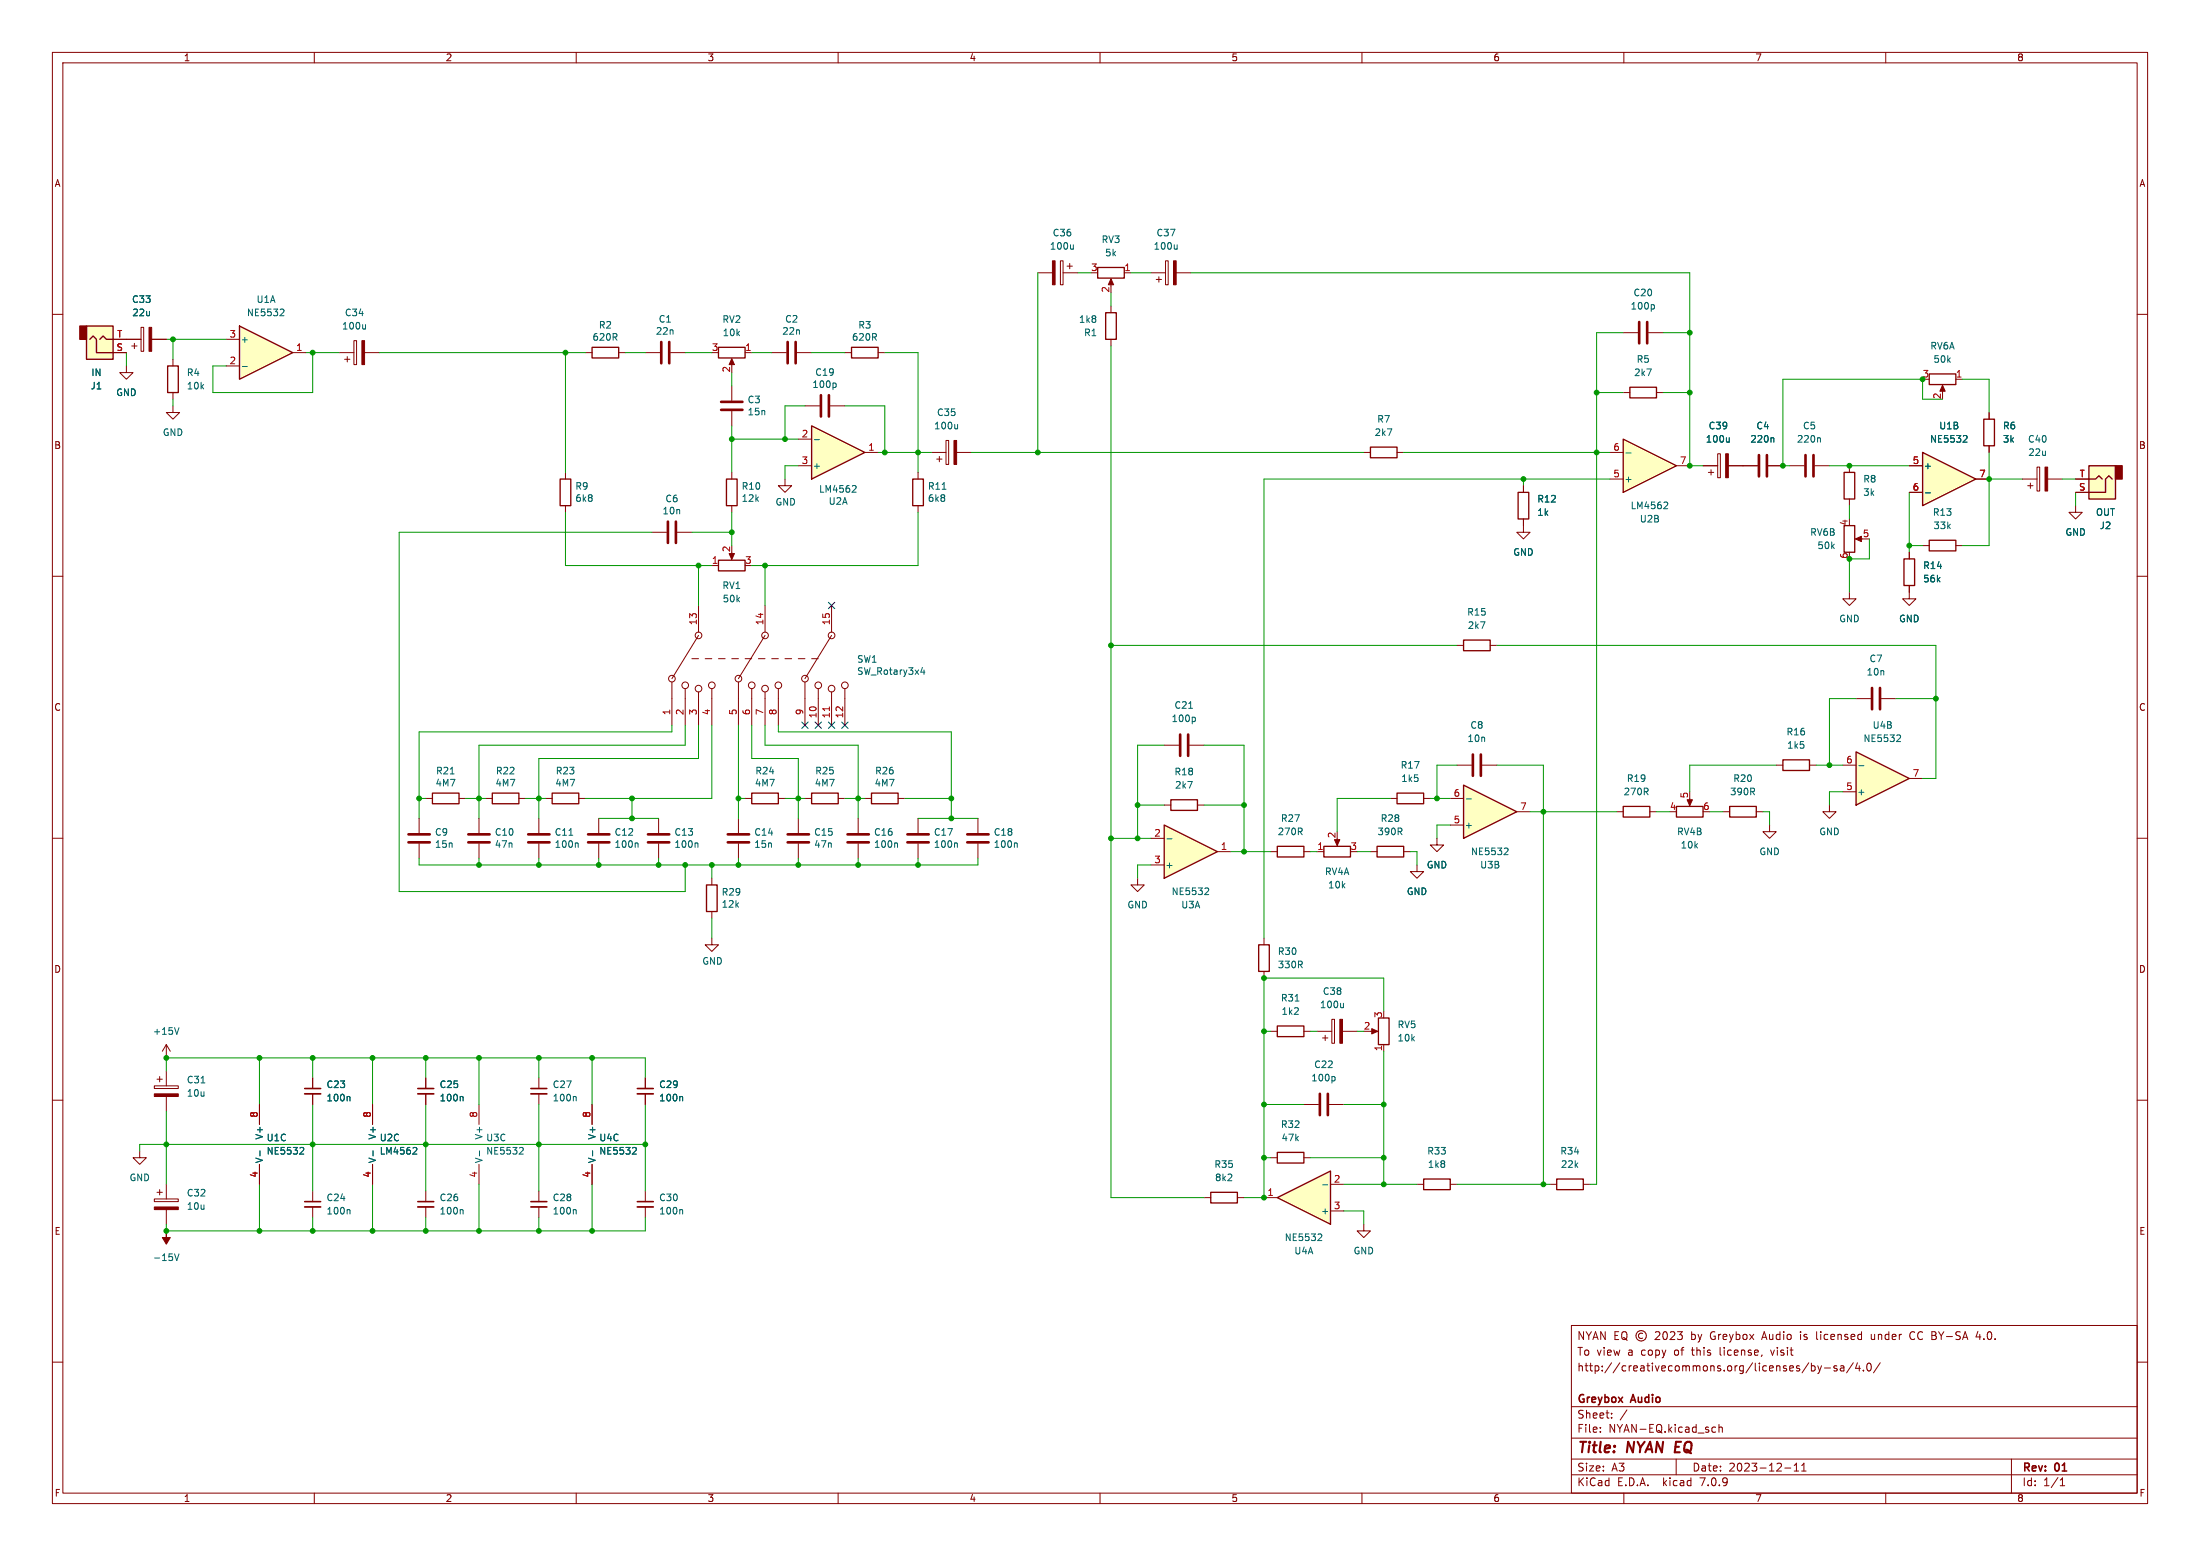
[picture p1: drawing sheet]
<svg xmlns="http://www.w3.org/2000/svg" width="420mm" height="297mm" viewBox="0 0 420 297" stroke-linecap="round" stroke-linejoin="round" font-family="sans-serif">
<g fill="none" stroke="#840000" stroke-width=".19">
<path d="M10 10h400v277h-400zM12 12h396v273h-396zM60 10v2M110 10v2M160 10v2M210 10v2M260 10v2M310 10v2M360 10v2M10 60h2M408 60h2M111.8 67.3h1.2"/>
<path d="M118.1 67.3h1.3M123.2 67.3h2.8M128 67.3h2.8M10 110h2M408 110h2M10 160h2M175.3 156.2v2.8M408 160h2M175.3 161v2.8M31.7 199.4l-.7 1.3M31.7 199.4v2.5M31.7 199.4l.8 1.3"/>
<path d="M10 210h2M29.5 207.3h4.5v.5h-4.5zM30 206h1M30.5 205.5v1M31.7 204.5v2.8M31.7 209.3v2.8M49.5 210.8v3.8M81.3 205.7v2.1M81.3 208.8v2M408 210h2M49.5 222.2v3.9M10 260h2"/>
<path d="M300 253h108v32h-108zM302.3 254.2v1.5l-.9-1.5v1.5M302.8 254.2l.5 .8M303.3 255v.7M303.8 254.2l-.5 .8M304.1 255.7l.5-1.5 .5 1.5M304.2 255.3h.7M306.4 254.2v1.5l-.8-1.5v1.5M308.3 254.9h.5M309 254.2h-.7v1.5h.7M309.8 254.3a.5 .5 0 0 1 .5-.1 .5 .5 0 0 1 .3 .5v.5a.5 .5 0 0 1-.5 .5 .5 .5 0 0 1-.5-.5v-.5zM309.9 255.3l.5 .3"/>
<path d="M310.4 255.6l.3 .2M313.6 254.5a.52 .52 0 0 0-.8 .5 .52 .52 0 0 0 .8 .4M316 254.3l.6-.1 .2 .1 .1 .3-1 1.1h1M317.7 254.3l.1-.1a.8 .8 0 0 1 .5 .7 .8 .8 0 0 1-.5 .8 1 1 0 0 1-.1-1.4zM318.9 254.3l.5-.1 .3 .1v.3l-.9 1.1h.9M320.2 254.2h1l-.5 .6 .4 .1v.6l-.2 .2-.7-.2M338 257.7l.4 1M343.7 254.2v.1M343.7 254.7v1M346.8 254.2v1.3l.2 .2M357.2 254.7v.8l.1 .1 .4 .1M365.2 254.2a.76 .76 0 0 0-.6 .7 .76 .76 0 0 0 .6 .8"/>
<path d="M377.6 254.1l-.4 1.1h1M377.9 254.7v1M408 260h2M300 278.5h108M300 274.5h108M300 268.5h108M305.5 273.2v.2M305.5 272.5v.1M307.7 270.5v.2M307.7 269.8v.1M310.6 269.1l-1.3 1.9M320 278.5v3"/>
<path d="M326.9 273.3h.6M326.9 272.5h.6M328.2 272.5l.2-.1 .3 .1 .1 .9M328.2 271.9v1.5M342.5 279.7l.4-.4v1.5M343.9 279.7l.5-.4v1.5M345.3 260.1l-1.3 1.9M345.8 260.2v1.5M345.8 260.8l.4-.1 .3 .3-.1 .6h-.6M347 260.7l.4 1M347.4 261.7l-.4 .5M347.7 260.7l-.3 1"/>
<path d="M348.3 261.1h1.1M350.7 260.8l-.4-.1-.2 .2 .1 .2 .5 .2v.3h-.6M351.4 260.8h.5l.1 .9M352 261l-.5 .1a.29 .29 0 0 0-.2 .3 .29 .29 0 0 0 .2 .3l.5-.1M353.8 260.1l-1.3 1.9M354.6 260.1l-.4 1.1h1M354.9 260.7v1M355.7 261.5v.2M356.6 260.3l.1-.1a.8 .8 0 0 1 .6 .7 .8 .8 0 0 1-.6 .8 1 1 0 0 1-.1-1.4zM358.9 260.1l-1.2 1.9M384 278.5v6.5M60 285v2"/>
<path d="M110 285v2M160 285v2M210 285v2M260 285v2M300 281.5h108M310 285v2M340.7 280.2h1.2M342.5 280.8h.9M343.9 280.8h.9M360 285v2M393.3 283.6h.9M393.3 282.5l.4-.4v1.5"/>
<circle cx="313.3" cy="255" r="1"/>
</g>
<path d="M113 66.3h5.1v2h-5.1z" fill="none" stroke="#840000" stroke-width=".25"/>
<path d="M182.6 160.9l.2 .2v.6M34.2 196.2l-.5 1.2M38.4 206.7h.7M49.6 219.7v.9M57.4 219l.5 .1 .1 .3-.8 .9h.8M88.2 209.3l.2 .2v.6" fill="none" stroke="#006464" stroke-width=".19"/>
<path d="M29.5 208.8h4.5v.5h-4.5z" fill="#840000" stroke="#840000" stroke-width=".19"/>
<path d="M126.2 65.3v4M127.8 65.3v4M173.2 159.3h4.1M173.2 160.8h4.1" fill="none" stroke="#840000" stroke-width=".51"/>
<path d="M79.8 208.8h3" fill="none" stroke="#840000" stroke-width=".33"/>
<path d="M79.8 207.8h3" fill="none" stroke="#840000" stroke-width=".3"/>
<path d="M45.7 62.2l10.2 5.1-10.2 5.1z" fill="#ffffc2"/>
<g fill="none" stroke="#840000" stroke-width=".25">
<path d="M32 69.9h2v5h-2zM45.7 62.2l10.2 5.1-10.2 5.1zM162.6 66.3h5v2h-5zM106.9 91.4h2.1v5.1h-2.1zM138.7 91.4h2v5.1h-2zM174.2 91.4h2.1v5.1h-2.1zM137.2 106.9h5v2.1h-5zM82.5 151.4h5.1v2h-5.1zM94 151.4h5.1v2h-5.1zM105.4 151.4h5.1v2h-5.1zM143.5 151.4h5.1v2h-5.1zM154.9 151.4h5.1v2h-5.1z"/>
<path d="M166.4 151.4h5v2h-5zM223.5 152.7h5.1v2h-5.1zM134.9 168.9h2v5.1h-2z"/>
</g>
<g fill="none" stroke="#840000" stroke-width=".19">
<path d="M33 77.5v1.2h1.3l-1.3 1.3-1.3-1.3h1.3M33 68.6v1.3M33 74.9v1.3M43.2 69.9h2.5M43.2 64.8h2.5M55.9 67.3h2.5M64.8 67.3h2.8M65.8 68.6h1M66.3 68.1v1M67.6 65h.5v4.6h-.5zM69.6 67.3h2.8M139.7 73.7v2.8"/>
<path d="M139.7 78.5v2.8M147.3 67.3h2.8M152.1 67.3h2.8M153.7 77.5h2.8M158.5 77.5h2.8M161.3 67.3h1.3M167.6 67.3h1.3M107.9 90.2v1.2M107.9 96.5v1.3M139.7 90.2v1.2M139.7 96.5v1.3M149.9 91.4v1.3h1.2l-1.2 1.3-1.3-1.3h1.3"/>
<path d="M175.3 90.2v1.2M175.3 96.5v1.3M177.8 86.4h2.8M178.8 87.6h1M179.3 87.1v1M180.6 84.1h.5v4.5h-.5zM182.6 86.4h2.8M124.5 101.6h2.8M129.3 101.6h2.8M133.3 115.6v5.1M135.9 108h1.3M139.7 105.4v1"/>
<path d="M146 115.6v5.1M158.7 115.6v5.1M128.3 130.2v8.2M130.8 131.4v7M132.1 125.7h1.2M133.3 121.3l-5 8.2M133.3 132.1v6.3M134.6 125.7h1.3M135.9 131.4v7M137.2 125.7h1.2M139.7 125.7h1.3M141 130.2v8.2"/>
<path d="M142.2 125.7h1.3M143.5 131.4v7M144.8 125.7h1.2M146 121.3l-5 8.2M146 132.1v6.3M147.3 125.7h1.3M148.6 131.4v7M149.9 125.7h1.2M152.4 125.7h1.3M153.7 130.2v8.2M154.9 125.7h1.3M156.2 131.4v7"/>
<path d="M158.7 121.3l-5 8.2M158.7 132.1v6.3M161.3 131.4v7M80 156.2v2.8M81.3 152.4h1.2M87.6 152.4h1.3M91.4 156.2v2.8M92.7 152.4h1.3M99.1 152.4h1.2M102.9 156.2v2.8M104.1 152.4h1.3M110.5 152.4h1.3"/>
<path d="M114.3 156.2v2.8M125.7 156.2v2.8M141 156.2v2.8M142.2 152.4h1.3M148.6 152.4h1.3M152.4 156.2v2.8M153.7 152.4h1.2M160 152.4h1.3M163.8 156.2v2.8M165.1 152.4h1.3M171.4 152.4h1.3M222.2 153.7h1.3"/>
<path d="M228.6 153.7h1.3M80 161v2.8M91.4 161v2.8M102.9 161v2.8M114.3 161v2.8M125.7 161v2.8M135.9 179.1v1.2h1.3l-1.3 1.3-1.3-1.3h1.3M135.9 167.6v1.3M135.9 174v1.3M141 161v2.8M152.4 161v2.8M163.8 161v2.8"/>
<path d="M26.7 219.7v1.3h1.2l-1.2 1.2-1.3-1.2h1.3M59.7 205.7v2.1M59.7 208.8v2M71.1 210.8v3.8M91.4 210.8v3.8M102.9 205.7v2.1M102.9 208.8v2M113 210.8v3.8M123.2 205.7v2.1M123.2 208.8v2M29.5 228.9h4.5v.5h-4.5zM30 227.6h1"/>
<path d="M30.5 227.1v1M31.7 226.1v2.8M31.7 230.9v2.8M59.7 227.3v2.1M59.7 230.4v2M71.1 222.2v3.9M81.3 227.3v2.1M81.3 230.4v2M91.4 222.2v3.9M102.9 227.3v2.1M102.9 230.4v2M113 222.2v3.9"/>
<path d="M123.2 227.3v2.1M123.2 230.4v2"/>
<circle cx="128.3" cy="129.5" r=".63"/>
<circle cx="130.8" cy="130.8" r=".63"/>
<circle cx="133.3" cy="121.3" r=".63"/>
<circle cx="133.3" cy="131.4" r=".63"/>
<circle cx="135.9" cy="130.8" r=".63"/>
<circle cx="141" cy="129.5" r=".63"/>
<circle cx="143.5" cy="130.8" r=".63"/>
<circle cx="146" cy="121.3" r=".63"/>
<circle cx="146" cy="131.4" r=".63"/>
<circle cx="148.6" cy="130.8" r=".63"/>
<circle cx="153.7" cy="129.5" r=".63"/>
<circle cx="156.2" cy="130.8" r=".63"/>
<circle cx="158.7" cy="121.3" r=".63"/>
<circle cx="158.7" cy="131.4" r=".63"/>
<circle cx="161.3" cy="130.8" r=".63"/>
</g>
<g fill="none" stroke="#006464" stroke-width=".19">
<path d="M53.7 59l.4 .1 .1 .3-.8 .9h.8M46.2 69.9h1M69.8 62v.8M69.8 62.7l-.2 .1M159.4 73.1l.2 .3v.3l-.2 .3M179.9 93.4h.7M182.8 81v.9M182.8 81.7l-.2 .2M176.1 127.4l-.3 .9h.8M176.4 127.9v.8M86 147.7h.7M108.6 159.4h.7"/>
<path d="M110.2 160.9l.2 .2v.6M121.6 160.9l.2 .2v.6M133.1 160.9l.1 .2v.6M171.2 160.9l.1 .2v.6M66.6 209.3l.2 .2v.6M71.2 219.7v.9M79 219l.5 .1 .1 .3-.8 .9h.8M91.5 219.7v.9M99.4 219l.4 .1 .1 .3-.8 .9h.8M109.8 209.3l.2 .2v.6M113.1 219.7v.9M120.9 219l.5 .1 .1 .3-.8 .9h.8"/>
<path d="M130.1 209.3l.2 .2v.6M33.3 239.3l.4 1.3 .5-1.3M66.6 230.9l.2 .2v.6M88.2 230.9l.2 .2v.6M109.8 230.9l.2 .2v.6M130.1 230.9l.2 .2v.6"/>
</g>
<path d="M158.3 134.9v.7" fill="none" stroke="#a90000" stroke-width=".19"/>
<g fill="#840000" stroke="#840000" stroke-width=".19">
<path d="M139.2 105.7h1l-.5 1.1z"/>
<path d="M69.1 65h.5v4.6h-.5z"/>
<path d="M31.7 234.9v1.3h.8l-.8 1.3-.7-1.3h.7z"/>
<path d="M29.5 230.4h4.5v.5h-4.5z"/>
<path d="M182.1 84.1h.5v4.5h-.5z"/>
</g>
<g fill="none" stroke="#840000" stroke-width=".51">
<path d="M137.7 78.2h4M137.7 76.7h4M150.4 65.3v4M151.9 65.3v4M156.7 75.4v4.1M158.2 75.4v4.1M127.5 99.6v4M129 99.6v4M78 159.3h4M89.4 159.3h4.1M100.8 159.3h4.1M112.3 159.3h4"/>
<path d="M123.7 159.3h4.1M138.9 159.3h4.1M150.4 159.3h4M161.8 159.3h4.1M78 160.8h4M89.4 160.8h4.1M100.8 160.8h4.1M112.3 160.8h4M123.7 160.8h4.1M138.9 160.8h4.1M150.4 160.8h4M161.8 160.8h4.1"/>
</g>
<path d="M58.2 208.8h3M101.3 208.8h3.1M121.7 208.8h3M58.2 230.4h3M79.8 230.4h3M101.3 230.4h3.1M121.7 230.4h3" fill="none" stroke="#840000" stroke-width=".33"/>
<path d="M58.2 207.8h3M101.3 207.8h3.1M121.7 207.8h3M58.2 229.4h3M79.8 229.4h3M101.3 229.4h3.1M121.7 229.4h3" fill="none" stroke="#840000" stroke-width=".3"/>
<path d="M154.9 81.3l10.2 5.1-10.2 5z" fill="#ffffc2"/>
<path d="M16.5 62.2h5.1v6.4h-5.1zM17.1 64.8l.7-.7 .6 .7v2.5h3.2M19 64.8l.7-.7 .6 .7h1.3M137.2 66.3h5v2h-5zM368.3 71.4h5.1v2h-5.1zM154.9 81.3l10.2 5.1-10.2 5zM378.7 80h2v5.1h-2z" fill="none" stroke="#840000" stroke-width=".25"/>
<g fill="none" stroke="#840000" stroke-width=".19">
<path d="M21.6 67.3h2.5M21.6 64.8h5.3M24.1 69.9v1.2h1.3l-1.3 1.3-1.2-1.3h1.2M25.1 66h1.1M25.7 65.5v1M26.9 62.5h.5v4.6h-.5zM29 64.8h2.7M139.7 68.8v1.1M142.2 67.3h1.3M370.8 73.9v1M373.4 72.4h1.2M379.7 78.7v1.3"/>
<path d="M152.4 83.8h2.5M152.4 88.9h2.5M165.1 86.4h2.5M341.6 88.9h2.8M346.5 88.9h2.7M379.7 85.1v1.3"/>
</g>
<path d="M155.5 83.9h.9M162.9 92.7h.4l.1 .3-.7 .9h.7M347.3 83.6l.2 .1v.7" fill="none" stroke="#006464" stroke-width=".19"/>
<g fill="#840000" stroke="#840000" stroke-width=".19">
<path d="M139.7 68.5l.5 1.1h-1z"/>
<path d="M28.4 62.5h.6v4.6h-.6z"/>
<path d="M370.8 73.5l.5 1.2h-1z"/>
</g>
<path d="M16.5 62.2h5.1v6.4h-5.1z" fill="#ffffc2" stroke="#ffffc2" stroke-width=".19"/>
<path d="M15.2 62.2h1.3v2.6h-1.3z" fill="#840000" stroke="#840000" stroke-width=".25"/>
<path d="M344.7 86.9v4M346.2 86.9v4" fill="none" stroke="#840000" stroke-width=".51"/>
<path d="M367 86.4l10.2 5-10.2 5.1z" fill="#ffffc2"/>
<path d="M352 90.2h2.1v5.1h-2.1zM367 86.4l10.2 5-10.2 5.1zM398.8 88.9h5.1v6.4h-5.1zM398.8 91.4h1.2l.7-.6 .6 .6M403.2 91.4l-.6-.6-.6 .6v2.6h-3.2M352 100.3h2.1v5.1h-2.1zM363.5 106.7h2v5.1h-2zM368.3 103.1h5.1v2.1h-5.1zM330.2 153.9h5.1v2.1h-5.1zM340.4 145h5v2.1h-5z" fill="none" stroke="#840000" stroke-width=".25"/>
<g fill="none" stroke="#840000" stroke-width=".19">
<path d="M325.1 88.9h2.8M326.1 90.2h1.1M326.6 89.7v1M327.9 86.6h.5v4.6h-.5zM329.9 88.9h5.6M337.6 88.9h2.8M353.1 88.9v1.3M353.1 95.3v1.2M364.5 88.9h2.5M364.5 94h2.5M377.2 91.4h2.5M386.1 91.4h2.8"/>
<path d="M387.1 92.7h1M387.6 92.2v1M388.9 89.2h.5v4.5h-.5zM390.9 91.4h2.8M396.2 96.5v1.3h1.3l-1.3 1.3-1.2-1.3h1.2M396.2 94h2.6M396.2 91.4h2.6M353.1 113v1.3h1.2l-1.2 1.3-1.3-1.3h1.3M354.6 102.9h1M364.5 111.8v2.5h1.3l-1.3 1.3-1.3-1.3h1.3M364.5 105.4v1.3M367 104.1h1.3"/>
<path d="M373.4 104.1h1.2M328.9 154.9h1.3M335.3 154.9h1.2M337.8 157.5v1.3h1.3l-1.3 1.2-1.3-1.2h1.3M339.1 146.1h1.3M345.4 146.1h1.3M349.2 153.7v1.2h1.3l-1.3 1.3-1.2-1.3h1.2"/>
</g>
<path d="M330.1 83.6v.8M330.1 84.3l-.2 .1M338.5 83.6l.1 .1v.7M367.6 94.1h.9M375 83.1l.4 .1 .1 .3-.8 .9h.8" fill="none" stroke="#006464" stroke-width=".19"/>
<path d="M335.8 86.9v4M337.3 86.9v4" fill="none" stroke="#840000" stroke-width=".51"/>
<g fill="#840000" stroke="#840000" stroke-width=".19">
<path d="M329.4 86.6h.5v4.6h-.5z"/>
<path d="M390.4 89.2h.5v4.5h-.5z"/>
<path d="M354.2 102.9l1.1-.5v1z"/>
</g>
<path d="M398.8 88.9h5.1v6.4h-5.1z" fill="#ffffc2" stroke="#ffffc2" stroke-width=".19"/>
<path d="M403.9 88.9h1.2v2.5h-1.2z" fill="#840000" stroke="#840000" stroke-width=".25"/>
<path d="M354.3 143.5l10.2 5.1-10.2 5.1z" fill="#ffffc2"/>
<path d="M311.1 73.9h5.1v2h-5.1zM261.6 85.3h5.1v2.1h-5.1zM289.8 94h2v5.1h-2zM309.9 153.9h5.1v2.1h-5.1zM320 153.9h5.1v2.1h-5.1zM354.3 143.5l10.2 5.1-10.2 5.1z" fill="none" stroke="#840000" stroke-width=".25"/>
<g fill="none" stroke="#840000" stroke-width=".19">
<path d="M309.9 74.9h1.2M309.9 63.5h2.8M314.7 63.5h2.8M316.2 74.9h1.3M260.3 86.4h1.3M266.7 86.4h1.3M290.8 99.1v2.5h1.3l-1.3 1.3-1.2-1.3h1.2M290.8 92.7v1.3M354.3 133.4h2.8M359.2 133.4h2.7M308.6 154.9h1.3M315 154.9h1.2"/>
<path d="M322.6 152.4v1M351.8 151.1h2.5M351.8 146.1h2.5M364.5 148.6h2.5"/>
</g>
<path d="M315.6 58.2l.2 .2v.4l-.2 .2M354.9 146.1h.9M362.3 140.3h.4l.1 .3-.8 .9h.8" fill="none" stroke="#006464" stroke-width=".19"/>
<path d="M312.9 61.5v4M314.5 61.5v4M357.4 131.3v4.1M358.9 131.3v4.1" fill="none" stroke="#840000" stroke-width=".51"/>
<path d="M322.1 152.7h1l-.5 1.1z" fill="#840000" stroke="#840000" stroke-width=".19"/>
<path d="M309.9 83.8l10.1 5.1-10.1 5.1z" fill="#ffffc2"/>
<path d="M209.5 51.1h5.1v2h-5.1zM211.1 59.7h2v5.1h-2zM309.9 83.8l10.1 5.1-10.1 5.1z" fill="none" stroke="#840000" stroke-width=".25"/>
<g fill="none" stroke="#840000" stroke-width=".19">
<path d="M198.1 52.1h2.8M202.4 49.8h.5v4.6h-.5zM202.9 52.1h2.8M203.7 50.8h1M204.2 50.3v1M212.1 53.6v1M212.1 58.4v1.3M214.6 52.1h1.3M219.7 52.1h2.8M220.7 53.3h1M221.2 52.8v1M222.5 49.8h.5v4.6h-.5z"/>
<path d="M224.5 52.1h2.8M212.1 64.8v1.2M307.3 91.4h2.6M307.3 86.4h2.6M320 88.9h2.6M274.3 160v1.3h1.3l-1.3 1.3-1.3-1.3h1.3"/>
</g>
<path d="M204.9 46.7v.9M204.9 47.4l-.2 .2M224.7 46.7v.9M224.7 47.4l-.2 .2M310.4 86.5h1M317.8 95.8l.5 .1 .1 .3-.8 .9h.8" fill="none" stroke="#006464" stroke-width=".19"/>
<g fill="#840000" stroke="#840000" stroke-width=".19">
<path d="M212.1 53.2l.5 1.2h-1z"/>
<path d="M224 49.8h.5v4.6h-.5z"/>
<path d="M200.9 49.8h.5v4.6h-.5z"/>
</g>
<path d="M279.4 149.9l10.2 5-10.2 5.1z" fill="#ffffc2"/>
<path d="M279.4 122.2h5.1v2h-5.1zM266.7 151.4h5.1v2h-5.1zM279.4 149.9l10.2 5-10.2 5.1zM262.9 161.5h5.1v2.1h-5.1zM263.1 194.3h2.1v5.1h-2.1zM231.1 227.6h5.1v2h-5.1zM271.8 225h5.1v2.1h-5.1zM297.2 225h5.1v2.1h-5.1z" fill="none" stroke="#840000" stroke-width=".25"/>
<g fill="none" stroke="#840000" stroke-width=".19">
<path d="M278.1 123.2h1.3M284.5 123.2h1.2M222.2 142.2h2.8M227.1 142.2h2.8M265.4 152.4h1.3M271.8 152.4h1.2M276.9 157.5h2.5M276.9 152.4h2.5M278.1 146.1h2.8M283 146.1h2.7M289.6 154.9h2.5M261.6 162.6h1.3"/>
<path d="M268 162.6h1.2M270.5 165.1v1.3h1.3l-1.3 1.2-1.3-1.2h1.3M261.6 196.9h1M264.2 199.4v1.3M229.9 228.6h1.2M236.2 228.6h1.3M260.3 233.7v1.2h1.3l-1.3 1.3-1.2-1.3h1.2M270.5 226.1h1.3M276.9 226.1h1.2M295.9 226.1h1.3M302.3 226.1h1.2"/>
</g>
<path d="M226.9 135.2h.8M228 136.9l.2 .2v.4l-.2 .2M279.9 152.5h1M287.4 161.9h.4l.1 .3-.8 .9h.8" fill="none" stroke="#006464" stroke-width=".19"/>
<path d="M225.3 140.2v4.1M226.8 140.2v4.1M281.2 144v4.1M282.7 144v4.1" fill="none" stroke="#840000" stroke-width=".51"/>
<path d="M261.9 196.3l1.1 .6-1.1 .5z" fill="#840000" stroke="#840000" stroke-width=".19"/>
<path d="M243.8 228.6l10.2-5.1v10.2z" fill="#ffffc2"/>
<path d="M240.3 180.3h2v5.1h-2zM243.8 195.8h5.1v2.1h-5.1zM243.8 220h5.1v2h-5.1zM243.8 228.6l10.2-5.1v10.2z" fill="none" stroke="#840000" stroke-width=".25"/>
<g fill="none" stroke="#840000" stroke-width=".19">
<path d="M217.2 167.6v1.3h1.2l-1.2 1.3-1.3-1.3h1.3M241.3 179.1v1.2M241.3 185.4v1.3M242.6 196.9h1.2M248.9 196.9h1.3M251.5 196.9h2.8M252.5 198.1h1M253 197.6v1M254.3 194.6h.5v4.5h-.5zM256.3 196.9h2.8M248.9 210.8h2.8M253.7 210.8h2.8"/>
<path d="M241.3 228.6h2.5M242.6 221h1.2M248.9 221h1.3M254 226.1h2.5M254 231.1h2.5"/>
</g>
<path d="M247.3 191.1h.7M256.5 191.5v.8M256.5 192.2l-.2 .1M254.6 205.5l.3 .2v.4l-.3 .2M251.8 235.5l.4 .1 .1 .3-.7 .9h.7M252.5 226.2h1" fill="none" stroke="#006464" stroke-width=".19"/>
<path d="M252 208.8v4.1M253.5 208.8v4.1" fill="none" stroke="#840000" stroke-width=".51"/>
<path d="M255.8 194.6h.5v4.5h-.5z" fill="#840000" stroke="#840000" stroke-width=".19"/>
<path d="M222.2 157.5l10.2 5.1-10.2 5z" fill="#ffffc2"/>
<path d="M222.2 157.5l10.2 5.1-10.2 5zM243.8 161.5h5.1v2.1h-5.1zM252.7 161.5h5.1v2.1h-5.1z" fill="none" stroke="#840000" stroke-width=".25"/>
<g fill="none" stroke="#840000" stroke-width=".19">
<path d="M21.6 64.8h5.3M21.6 67.3h2.5M29 64.8h2.7M379.7 78.7v1.3M290.8 92.7v1.3M290.8 99.1v1.2M325.1 88.9h2.8M329.9 88.9h5.6M337.6 88.9h2.8M364.5 88.9h2.5M364.5 94h2.5M377.2 91.4h2.5"/>
<path d="M379.7 85.1v1.3M396.2 94h2.6M396.2 91.4h2.6M364.5 105.4v1.3M364.5 111.8v1.2M186.7 156.2v2.8M186.7 161v2.8M219.7 160h2.5M219.7 165.1h2.5M232.4 162.6h2.5M242.6 162.6h1.2M248.9 162.6h1.3"/>
<path d="M251.5 162.6h1.2M255.3 160v1M49.5 210.8v3.8M59.7 205.7v2.1M59.7 208.8v2M71.1 210.8v3.8M81.3 205.7v2.1M81.3 208.8v2M113 210.8v3.8M123.2 205.7v2.1M123.2 208.8v2M49.5 222.2v3.9"/>
<path d="M71.1 222.2v3.9M113 222.2v3.9"/>
</g>
<g fill="none" stroke="#006464" stroke-width=".19">
<path d="M330.1 83.6v.8M330.1 84.3l-.2 .1M338.5 83.6l.1 .1v.7M367.6 94.1h.9M375 83.1l.4 .1 .1 .3-.8 .9h.8M194 160.9l.2 .2v.6M222.8 160.1h.9M230.2 169.5l.4 .1 .1 .3-.7 .9h.7M49.6 219.7v.9M57.4 219l.5 .1 .1 .3-.8 .9h.8M66.6 209.3l.2 .2v.6M71.2 219.7v.9"/>
<path d="M79 219l.5 .1 .1 .3-.8 .9h.8M88.2 209.3l.2 .2v.6M113.1 219.7v.9M120.9 219l.5 .1 .1 .3-.8 .9h.8M130.1 209.3l.2 .2v.6"/>
</g>
<path d="M184.7 159.3h4M184.7 160.8h4" fill="none" stroke="#840000" stroke-width=".51"/>
<path d="M254.8 160.3h1l-.5 1.1z" fill="#840000" stroke="#840000" stroke-width=".19"/>
<g fill="none" stroke="#009600" stroke-width=".19">
<path d="M198.1 52.1v34.3M205.7 52.1h2.6M212.1 55.9v2.5M215.9 52.1h3.8M227.3 52.1h95.3v36.8h2.5M24.1 67.3v2.6M31.7 64.8h11.5M33 64.8v3.8M33 76.2v1.3M58.4 67.3h6.4M59.7 67.3v7.6h-19.1v-5h2.6M72.4 67.3h39.4"/>
<path d="M107.9 67.3v22.9M119.4 67.3h3.8M130.8 67.3h5.1M139.7 71.1v2.6M143.5 67.3h3.8M153.7 77.5h-3.8v6.3M154.9 67.3h6.4M161.3 77.5h7.6v8.9M168.9 67.3h6.4v22.9M212.1 66v162.6h17.8M304.8 74.9h5.1M309.9 63.5h-5.1v162.6h-1.3"/>
<path d="M317.5 74.9h5.1M317.5 63.5h5.1M370.8 76.2h-3.8v-3.8h-26.6v16.5h1.2M374.6 72.4h5.1v6.3M107.9 97.8v10.2h28M139.7 81.3v8.9M139.7 97.8v6.3M139.7 83.8h12.7M152.4 88.9h-2.5v2.5M167.6 86.4h10.2M175.3 97.8v10.2h-31.8M185.4 86.4h74.9"/>
<path d="M268 86.4h39.3M290.8 91.4v1.3M307.3 91.4h-66v87.7M349.2 88.9h15.3M353.1 96.5v2.6M364.5 94v11.4M379.7 86.4v17.7h-5.1M379.7 91.4h6.4M393.7 91.4h2.5M396.2 94v2.5M124.5 101.6h-48.3v68.6h54.6v-5.1M132.1 101.6h7.6"/>
<path d="M133.3 108v7.6M146 108v7.6M356.9 102.9v3.8h-3.8v6.3M364.5 104.1h2.5M128.3 138.4v1.3h-48.3v16.5M130.8 138.4v3.8h-39.4v14M133.3 138.4v6.4h-30.4v11.4M135.9 138.4v14h-24.1M141 138.4v17.8M143.5 138.4v6.4h8.9v11.4M146 138.4v3.8h17.8v14M148.6 138.4v1.3h33v16.5"/>
<path d="M212.1 123.2h66M285.7 123.2h83.9v25.4h-2.6M354.3 133.4h-5.1v12.7M361.9 133.4h7.7M80 152.4h1.3M88.9 152.4h3.8M100.3 152.4h3.8M114.3 156.2h11.4M120.6 152.4v3.8M141 152.4h1.2M149.9 152.4h3.8M161.3 152.4h3.8"/>
<path d="M172.7 152.4h8.9M175.3 156.2h11.4M217.2 153.7h5M222.2 142.2h-5v17.8M229.9 142.2h7.6v20.4M229.9 153.7h7.6M265.4 152.4h-10.1v6.4M273 152.4h3.9M276.9 157.5h-2.6v2.5M278.1 146.1h-3.8v6.3M285.7 146.1h8.9v80M292.1 154.9h16.5"/>
<path d="M316.2 154.9h2.6M326.4 154.9h2.5M336.5 154.9h1.3v2.6M339.1 146.1h-16.5v5M346.7 146.1h5.1M351.8 151.1h-2.6v2.6M80 163.8v1.3h106.7v-1.3M91.4 163.8v1.3M102.9 163.8v1.3M114.3 163.8v1.3M125.7 163.8v1.3M135.9 165.1v2.5"/>
<path d="M135.9 175.3v3.8M141 163.8v1.3M152.4 163.8v1.3M163.8 163.8v1.3M175.3 163.8v1.3M212.1 160h7.6M219.7 165.1h-2.5v2.5M234.9 162.6h7.7M250.2 162.6h1.3M259.1 162.6h2.5M269.2 162.6h1.3v2.5M241.3 196.9h1.3"/>
<path d="M250.2 196.9h1.3M259.1 196.9h1.2M264.2 193v-6.3h-22.9v41.9h-3.8M31.7 204.5v-2.6h91.5v3.8M31.7 212.1v14M49.5 201.9v8.9M59.7 201.9v3.8M59.7 210.8v16.5M71.1 201.9v8.9M81.3 201.9v3.8M81.3 210.8v16.5M91.4 201.9v8.9"/>
<path d="M102.9 201.9v3.8M102.9 210.8v16.5M113 201.9v8.9M123.2 210.8v16.5M123.2 218.4h-96.5v1.3M241.3 210.8h7.6M256.5 210.8h7.7M264.2 200.7v25.4M49.5 226.1v8.8M59.7 232.4v2.5M71.1 226.1v8.8M81.3 232.4v2.5"/>
<path d="M91.4 226.1v8.8M102.9 232.4v2.5M113 226.1v8.8M123.2 232.4v2.5h-91.5v-1.2M241.3 221h1.3M250.2 221h14M256.5 226.1h14M256.5 231.1h3.8v2.6M278.1 226.1h17.8"/>
</g>
<path d="M158.1 115l1.3 1.2M159.4 115l-1.3 1.2M153.1 137.8l1.2 1.2M154.3 137.8l-1.2 1.2M155.6 137.8l1.2 1.2M156.8 137.8l-1.2 1.2M158.1 137.8l1.3 1.2M159.4 137.8l-1.3 1.2M160.7 137.8l1.2 1.2M161.9 137.8l-1.2 1.2" fill="none" stroke="#000084" stroke-width=".19"/>
<g fill="#009600" stroke="#009600" stroke-width=".19">
<circle cx="175.3" cy="86.4" r=".46"/>
<circle cx="146" cy="108" r=".46"/>
<circle cx="133.3" cy="108" r=".46"/>
<circle cx="139.7" cy="101.6" r=".46"/>
<circle cx="139.7" cy="83.8" r=".46"/>
<circle cx="168.9" cy="86.4" r=".46"/>
<circle cx="149.9" cy="83.8" r=".46"/>
<circle cx="102.9" cy="152.4" r=".46"/>
<circle cx="91.4" cy="165.1" r=".46"/>
<circle cx="80" cy="152.4" r=".46"/>
<circle cx="91.4" cy="152.4" r=".46"/>
<circle cx="102.9" cy="218.4" r=".46"/>
<circle cx="113" cy="234.9" r=".46"/>
<circle cx="102.9" cy="234.9" r=".46"/>
<circle cx="113" cy="201.9" r=".46"/>
<circle cx="102.9" cy="201.9" r=".46"/>
<circle cx="123.2" cy="218.4" r=".46"/>
<circle cx="81.3" cy="234.9" r=".46"/>
<circle cx="91.4" cy="234.9" r=".46"/>
<circle cx="71.1" cy="201.9" r=".46"/>
<circle cx="81.3" cy="201.9" r=".46"/>
<circle cx="91.4" cy="201.9" r=".46"/>
<circle cx="152.4" cy="152.4" r=".46"/>
<circle cx="163.8" cy="152.4" r=".46"/>
<circle cx="141" cy="152.4" r=".46"/>
<circle cx="141" cy="165.1" r=".46"/>
<circle cx="175.3" cy="165.1" r=".46"/>
<circle cx="163.8" cy="165.1" r=".46"/>
<circle cx="152.4" cy="165.1" r=".46"/>
<circle cx="181.6" cy="152.4" r=".46"/>
<circle cx="181.6" cy="156.2" r=".46"/>
<circle cx="31.7" cy="218.4" r=".46"/>
<circle cx="49.5" cy="234.9" r=".46"/>
<circle cx="31.7" cy="234.9" r=".46"/>
<circle cx="31.7" cy="201.9" r=".46"/>
<circle cx="59.7" cy="234.9" r=".46"/>
<circle cx="59.7" cy="201.9" r=".46"/>
<circle cx="59.7" cy="218.4" r=".46"/>
<circle cx="49.5" cy="201.9" r=".46"/>
<circle cx="81.3" cy="218.4" r=".46"/>
<circle cx="71.1" cy="234.9" r=".46"/>
<circle cx="114.3" cy="165.1" r=".46"/>
<circle cx="102.9" cy="165.1" r=".46"/>
<circle cx="120.6" cy="156.2" r=".46"/>
<circle cx="120.6" cy="152.4" r=".46"/>
<circle cx="135.9" cy="165.1" r=".46"/>
<circle cx="125.7" cy="165.1" r=".46"/>
<circle cx="130.8" cy="165.1" r=".46"/>
<circle cx="107.9" cy="67.3" r=".46"/>
<circle cx="59.7" cy="67.3" r=".46"/>
<circle cx="33" cy="64.8" r=".46"/>
<circle cx="367" cy="72.4" r=".46"/>
<circle cx="340.4" cy="88.9" r=".46"/>
<circle cx="364.5" cy="104.1" r=".46"/>
<circle cx="379.7" cy="91.4" r=".46"/>
<circle cx="353.1" cy="88.9" r=".46"/>
<circle cx="294.6" cy="154.9" r=".46"/>
<circle cx="349.2" cy="146.1" r=".46"/>
<circle cx="353.1" cy="106.7" r=".46"/>
<circle cx="369.6" cy="133.4" r=".46"/>
<circle cx="290.8" cy="91.4" r=".46"/>
<circle cx="304.8" cy="74.9" r=".46"/>
<circle cx="322.6" cy="88.9" r=".46"/>
<circle cx="304.8" cy="86.4" r=".46"/>
<circle cx="322.6" cy="63.5" r=".46"/>
<circle cx="322.6" cy="74.9" r=".46"/>
<circle cx="212.1" cy="123.2" r=".46"/>
<circle cx="198.1" cy="86.4" r=".46"/>
<circle cx="274.3" cy="152.4" r=".46"/>
<circle cx="294.6" cy="226.1" r=".46"/>
<circle cx="264.2" cy="221" r=".46"/>
<circle cx="264.2" cy="226.1" r=".46"/>
<circle cx="241.3" cy="210.8" r=".46"/>
<circle cx="241.3" cy="186.7" r=".46"/>
<circle cx="241.3" cy="196.9" r=".46"/>
<circle cx="241.3" cy="228.6" r=".46"/>
<circle cx="264.2" cy="210.8" r=".46"/>
<circle cx="241.3" cy="221" r=".46"/>
<circle cx="217.2" cy="160" r=".46"/>
<circle cx="212.1" cy="160" r=".46"/>
<circle cx="217.2" cy="153.7" r=".46"/>
<circle cx="237.5" cy="162.6" r=".46"/>
<circle cx="237.5" cy="153.7" r=".46"/>
</g>
<g font-size="2.8" fill="#840000">
<text x="301" y="277.9">Title:</text>
<text x="310.6" y="277.9">NYAN EQ</text>
</g>
<g font-size="2.1" fill="#840000">
<text x="323.1" y="256">by</text>
<text x="326.9" y="256">Greybox</text>
<text x="337" y="256">Audio</text>
<text x="344.4" y="256">is</text>
<text x="347.6" y="256">licensed</text>
<text x="358.2" y="256">under</text>
<text x="365.8" y="256">CC BY-SA</text>
<text x="378.7" y="256">4.0.</text>
<text x="301" y="262">http://creativecommons.org/licenses/by-sa/4.0/</text>
<text x="301" y="259">To view</text>
<text x="310.8" y="259">a</text>
<text x="313.5" y="259">copy</text>
<text x="319.9" y="259">of</text>
<text x="323.4" y="259">this</text>
<text x="328.9" y="259">license,</text>
<text x="338.8" y="259">visit</text>
<text x="301" y="268.2">Greybox</text>
<text x="311.5" y="268.2">Audio</text>
<text x="301" y="273.7">File:</text>
<text x="301" y="271">Sheet:</text>
<text x="307.1" y="273.7">NYAN-EQ.kicad_sch</text>
<text x="301" y="281.1">Size:</text>
<text x="307.6" y="281.1">A3</text>
<text x="323" y="281.1">Date:</text>
<text x="330" y="281.1">2023-12-11</text>
<text x="386" y="281.3">Rev:</text>
<text x="392.4" y="281.3">01</text>
<text x="301" y="283.9">KiCad</text>
<text x="308.7" y="283.9">E.D.A.</text>
<text x="317.6" y="283.9">kicad</text>
<text x="324.8" y="283.9">7.0.9</text>
<text x="386" y="283.9">Id:</text>
<text x="390.1" y="283.9">1/1</text>
</g>
<g font-size="1.8" fill="#840000">
<text x="35" y="11.9">1</text>
<text x="85" y="11.9">2</text>
<text x="135" y="11.9">3</text>
<text x="185" y="11.9">4</text>
<text x="235" y="11.9">5</text>
<text x="285" y="11.9">6</text>
<text x="335" y="11.9">7</text>
<text x="385" y="11.9">8</text>
<text x="10.3" y="35.9">A</text>
<text x="408.3" y="35.9">A</text>
<text x="10.3" y="85.9">B</text>
<text x="408.2" y="85.9">B</text>
<text x="10.3" y="135.9">C</text>
<text x="408.2" y="135.9">C</text>
<text x="10.3" y="185.9">D</text>
<text x="408.2" y="185.9">D</text>
<text x="10.3" y="235.9">E</text>
<text x="408.3" y="235.9">E</text>
<text x="10.3" y="285.9">F</text>
<text x="35" y="286.9">1</text>
<text x="85" y="286.9">2</text>
<text x="135" y="286.9">3</text>
<text x="185" y="286.9">4</text>
<text x="235" y="286.9">5</text>
<text x="285" y="286.9">6</text>
<text x="335" y="286.9">7</text>
<text x="385" y="286.9">8</text>
<text x="408.3" y="285.9">F</text>
</g>
<g font-size="1.8" fill="#006464">
<text x="200.3" y="47.9">100u</text>
<text x="200.9" y="45.3">C36</text>
<text x="210.2" y="46.6">RV3</text>
<text x="220.1" y="47.9">100u</text>
<text x="220.7" y="45.3">C37</text>
<text x="210.9" y="49.1">5k</text>
<text x="25.1" y="58">C33</text>
<text x="48.9" y="58">U1A</text>
<text x="311.2" y="59.3">100p</text>
<text x="311.7" y="56.7">C20</text>
<text x="25.2" y="60.6">22u</text>
<text x="45.8" y="65.6">+</text>
<text x="47" y="60.6">NE5532</text>
<text x="65.2" y="63.1">100u</text>
<text x="65.7" y="60.6">C34</text>
<text x="113" y="65.2">620R</text>
<text x="114.2" y="62.9">R2</text>
<text x="125.1" y="64.1">22n</text>
<text x="125.7" y="61.8">C1</text>
<text x="137.8" y="61.8">RV2</text>
<text x="137.9" y="64.4">10k</text>
<text x="149.2" y="64.1">22n</text>
<text x="149.8" y="61.8">C2</text>
<text x="162.5" y="65.2">620R</text>
<text x="163.8" y="62.9">R3</text>
<text x="205.9" y="61.8">1k8</text>
<text x="206.9" y="64.4">R1</text>
<text x="17.3" y="72">IN</text>
<text x="35.6" y="72">R4</text>
<text x="155.5" y="71.9">C19</text>
<text x="311.9" y="72">2k7</text>
<text x="312.3" y="69.4">R5</text>
<text x="368.4" y="66.9">RV6A</text>
<text x="369" y="69.4">50k</text>
<text x="17.2" y="74.5">J1</text>
<text x="22.1" y="75.8">GND</text>
<text x="35.6" y="74.5">10k</text>
<text x="142.6" y="77.2">C3</text>
<text x="155" y="74.2">100p</text>
<text x="31" y="83.4">GND</text>
<text x="142.6" y="79.5">15n</text>
<text x="178.2" y="82.1">100u</text>
<text x="178.8" y="79.6">C35</text>
<text x="262.3" y="83.4">2k7</text>
<text x="262.8" y="80.9">R7</text>
<text x="326.1" y="82.1">C39</text>
<text x="335.2" y="82.1">C4</text>
<text x="344.1" y="82.1">C5</text>
<text x="370.1" y="82.1">U1B</text>
<text x="382.3" y="82.1">R6</text>
<text x="155.1" y="89.8">+</text>
<text x="325.5" y="84.7">100u</text>
<text x="334.1" y="84.7">220n</text>
<text x="342.9" y="84.7">220n</text>
<text x="367.2" y="89.8">+</text>
<text x="368.4" y="84.7">NE5532</text>
<text x="382.3" y="84.7">3k</text>
<text x="387.1" y="84.7">C40</text>
<text x="387.1" y="87.2">22u</text>
<text x="109.7" y="93.7">R9</text>
<text x="109.7" y="96">6k8</text>
<text x="141.5" y="96">12k</text>
<text x="141.5" y="93.7">R10</text>
<text x="156.3" y="94.2">LM4562</text>
<text x="177" y="96">6k8</text>
<text x="177" y="93.7">R11</text>
<text x="310" y="92.3">+</text>
<text x="355.6" y="92.3">R8</text>
<text x="355.6" y="94.8">3k</text>
<text x="126.4" y="98.4">10n</text>
<text x="126.9" y="96.1">C6</text>
<text x="148" y="96.7">GND</text>
<text x="158.1" y="96.5">U2A</text>
<text x="293.4" y="96.1">R12</text>
<text x="293.4" y="98.7">1k</text>
<text x="311.2" y="97.4">LM4562</text>
<text x="313" y="99.9">U2B</text>
<text x="368.9" y="98.7">R13</text>
<text x="369" y="101.2">33k</text>
<text x="400" y="98.7">OUT</text>
<text x="400.8" y="101.2">J2</text>
<text x="288.8" y="106.3">GND</text>
<text x="345.5" y="102.5">RV6B</text>
<text x="346.9" y="105">50k</text>
<text x="394.2" y="102.5">GND</text>
<text x="137.8" y="112.6">RV1</text>
<text x="367" y="108.8">R14</text>
<text x="367" y="111.4">56k</text>
<text x="137.9" y="115.2">50k</text>
<text x="280" y="117.7">R15</text>
<text x="351" y="119">GND</text>
<text x="362.5" y="119">GND</text>
<text x="280.1" y="120.2">2k7</text>
<text x="163.5" y="129">SW_Rotary3x4</text>
<text x="163.5" y="126.7">SW1</text>
<text x="356.3" y="129.1">10n</text>
<text x="356.8" y="126.6">C7</text>
<text x="224.1" y="135.5">C21</text>
<text x="223.6" y="138">100p</text>
<text x="280.1" y="141.8">10n</text>
<text x="280.6" y="139.3">C8</text>
<text x="341" y="140.6">R16</text>
<text x="341.1" y="143.1">1k5</text>
<text x="355.7" y="141.8">NE5532</text>
<text x="357.4" y="139.3">U4B</text>
<text x="83.1" y="148">R21</text>
<text x="94.6" y="148">R22</text>
<text x="106" y="148">R23</text>
<text x="144.1" y="148">R24</text>
<text x="155.5" y="148">R25</text>
<text x="167" y="148">R26</text>
<text x="224.1" y="148.2">R18</text>
<text x="267.3" y="146.9">R17</text>
<text x="267.4" y="149.5">1k5</text>
<text x="310.5" y="149.5">R19</text>
<text x="330.8" y="149.5">R20</text>
<text x="83.1" y="150.3">4M7</text>
<text x="94.5" y="150.3">4M7</text>
<text x="105.9" y="150.3">4M7</text>
<text x="144" y="150.3">4M7</text>
<text x="155.4" y="150.3">4M7</text>
<text x="166.9" y="150.3">4M7</text>
<text x="224.2" y="150.7">2k7</text>
<text x="309.9" y="152">270R</text>
<text x="330.2" y="152">390R</text>
<text x="354.5" y="152">+</text>
<text x="82.9" y="159.7">C9</text>
<text x="94.4" y="159.7">C10</text>
<text x="105.8" y="159.7">C11</text>
<text x="117.2" y="159.7">C12</text>
<text x="128.7" y="159.7">C13</text>
<text x="143.9" y="159.7">C14</text>
<text x="155.3" y="159.7">C15</text>
<text x="166.8" y="159.7">C16</text>
<text x="178.2" y="159.7">C17</text>
<text x="189.6" y="159.7">C18</text>
<text x="243.8" y="159.6">270R</text>
<text x="244.4" y="157.1">R27</text>
<text x="262.9" y="159.6">390R</text>
<text x="263.5" y="157.1">R28</text>
<text x="279.5" y="158.3">+</text>
<text x="320.1" y="159.6">RV4B</text>
<text x="347.2" y="159.6">GND</text>
<text x="82.9" y="162">15n</text>
<text x="94.4" y="162">47n</text>
<text x="105.8" y="162">100n</text>
<text x="117.2" y="162">100n</text>
<text x="128.7" y="162">100n</text>
<text x="143.9" y="162">15n</text>
<text x="155.3" y="162">47n</text>
<text x="166.8" y="162">100n</text>
<text x="178.2" y="162">100n</text>
<text x="189.6" y="162">100n</text>
<text x="222.4" y="166">+</text>
<text x="252.8" y="167.2">RV4A</text>
<text x="272.3" y="166">GND</text>
<text x="280.7" y="163.4">NE5532</text>
<text x="282.5" y="166">U3B</text>
<text x="320.8" y="162.2">10k</text>
<text x="335.8" y="163.4">GND</text>
<text x="137.7" y="173.5">12k</text>
<text x="137.7" y="171.1">R29</text>
<text x="215.1" y="173.6">GND</text>
<text x="223.6" y="171">NE5532</text>
<text x="225.4" y="173.6">U3A</text>
<text x="253.4" y="169.8">10k</text>
<text x="268.5" y="171">GND</text>
<text x="134" y="184.3">GND</text>
<text x="243.8" y="185">330R</text>
<text x="243.8" y="182.5">R30</text>
<text x="244.4" y="191.4">R31</text>
<text x="252.4" y="190.1">C38</text>
<text x="29.1" y="197.7">+15V</text>
<text x="244.6" y="193.9">1k2</text>
<text x="251.9" y="192.6">100u</text>
<text x="266.7" y="196.4">RV5</text>
<text x="266.7" y="199">10k</text>
<text x="35.6" y="207">C31</text>
<text x="35.6" y="209.5">10u</text>
<text x="62.2" y="207.9">C23</text>
<text x="83.8" y="207.9">C25</text>
<text x="105.4" y="207.9">C27</text>
<text x="125.7" y="207.9">C29</text>
<text x="250.2" y="206.6">100p</text>
<text x="250.8" y="204.1">C22</text>
<text x="62.2" y="210.4">100n</text>
<text x="83.8" y="210.4">100n</text>
<text x="105.4" y="210.4">100n</text>
<text x="125.7" y="210.4">100n</text>
<text x="244.4" y="215.5">R32</text>
<text x="50.4" y="217.6" transform="rotate(-90 50.4 217.6)">V+</text>
<text x="50.8" y="220.6">NE5532</text>
<text x="50.8" y="218">U1C</text>
<text x="72" y="217.6" transform="rotate(-90 72 217.6)">V+</text>
<text x="72.4" y="220.6">LM4562</text>
<text x="72.4" y="218">U2C</text>
<text x="92.3" y="217.6" transform="rotate(-90 92.3 217.6)">V+</text>
<text x="92.7" y="220.6">NE5532</text>
<text x="92.7" y="218">U3C</text>
<text x="113.9" y="217.6" transform="rotate(-90 113.9 217.6)">V+</text>
<text x="114.3" y="220.6">NE5532</text>
<text x="114.3" y="218">U4C</text>
<text x="244.6" y="218">47k</text>
<text x="272.4" y="220.6">R33</text>
<text x="297.8" y="220.6">R34</text>
<text x="24.6" y="225.7">GND</text>
<text x="50.4" y="222.1" transform="rotate(-90 50.4 222.1)">V-</text>
<text x="72" y="222.1" transform="rotate(-90 72 222.1)">V-</text>
<text x="92.3" y="222.1" transform="rotate(-90 92.3 222.1)">V-</text>
<text x="113.9" y="222.1" transform="rotate(-90 113.9 222.1)">V-</text>
<text x="231.7" y="223.1">R35</text>
<text x="231.9" y="225.7">8k2</text>
<text x="272.5" y="223.1">1k8</text>
<text x="297.9" y="223.1">22k</text>
<text x="35.6" y="228.6">C32</text>
<text x="35.6" y="231.1">10u</text>
<text x="62.2" y="232">100n</text>
<text x="62.2" y="229.5">C24</text>
<text x="83.8" y="232">100n</text>
<text x="83.8" y="229.5">C26</text>
<text x="105.4" y="232">100n</text>
<text x="105.4" y="229.5">C28</text>
<text x="125.7" y="232">100n</text>
<text x="125.7" y="229.5">C30</text>
<text x="252.1" y="232">+</text>
<text x="245.2" y="237.1">NE5532</text>
<text x="247" y="239.6">U4A</text>
<text x="258.3" y="239.6">GND</text>
<text x="29.1" y="240.9">-15V</text>
</g>
<g font-size="1.8" fill="#a90000">
<text x="208.2" y="51.8">3</text>
<text x="214.6" y="51.8">1</text>
<text x="211.8" y="56" transform="rotate(-90 211.8 56)">2</text>
<text x="22.3" y="64.5">T</text>
<text x="43.7" y="64.5">3</text>
<text x="22.2" y="67.1">S</text>
<text x="43.7" y="69.6">2</text>
<text x="56.4" y="67.1">1</text>
<text x="135.8" y="67.1">3</text>
<text x="139.4" y="71.2" transform="rotate(-90 139.4 71.2)">2</text>
<text x="142.2" y="67.1">1</text>
<text x="367" y="72.1">3</text>
<text x="370.6" y="76.3" transform="rotate(-90 370.6 76.3)">2</text>
<text x="373.3" y="72.1">1</text>
<text x="153" y="83.6">2</text>
<text x="153" y="88.6">3</text>
<text x="165.7" y="86.1">1</text>
<text x="307.9" y="86.1">6</text>
<text x="320.6" y="88.6">7</text>
<text x="365.1" y="88.6">5</text>
<text x="307.9" y="91.2">5</text>
<text x="365.1" y="93.7">6</text>
<text x="377.8" y="91.2">7</text>
<text x="396.8" y="93.7">S</text>
<text x="396.9" y="91.2">T</text>
<text x="352.8" y="100.4" transform="rotate(-90 352.8 100.4)">4</text>
<text x="135.8" y="107.7">1</text>
<text x="139.4" y="105.5" transform="rotate(-90 139.4 105.5)">2</text>
<text x="142.2" y="107.7">3</text>
<text x="352.8" y="106.8" transform="rotate(-90 352.8 106.8)">6</text>
<text x="355.5" y="102.6">5</text>
<text x="133.1" y="119.4" transform="rotate(-90 133.1 119.4)">13</text>
<text x="145.8" y="119.4" transform="rotate(-90 145.8 119.4)">14</text>
<text x="158.5" y="119.4" transform="rotate(-90 158.5 119.4)">15</text>
<text x="128" y="136.6" transform="rotate(-90 128 136.6)">1</text>
<text x="130.6" y="136.6" transform="rotate(-90 130.6 136.6)">2</text>
<text x="133.1" y="136.6" transform="rotate(-90 133.1 136.6)">3</text>
<text x="135.6" y="136.6" transform="rotate(-90 135.6 136.6)">4</text>
<text x="140.7" y="136.6" transform="rotate(-90 140.7 136.6)">5</text>
<text x="143.3" y="136.6" transform="rotate(-90 143.3 136.6)">6</text>
<text x="145.8" y="136.6" transform="rotate(-90 145.8 136.6)">7</text>
<text x="148.3" y="136.6" transform="rotate(-90 148.3 136.6)">8</text>
<text x="153.4" y="136.6" transform="rotate(-90 153.4 136.6)">9</text>
<text x="156" y="137.2" transform="rotate(-90 156 137.2)">10</text>
<text x="158.5" y="137.2" transform="rotate(-90 158.5 137.2)">11</text>
<text x="161" y="137.2" transform="rotate(-90 161 137.2)">12</text>
<text x="352.4" y="145.8">6</text>
<text x="365.1" y="148.3">7</text>
<text x="277.4" y="152.1">6</text>
<text x="290.1" y="154.7">7</text>
<text x="318.7" y="154.7">4</text>
<text x="322.3" y="152.5" transform="rotate(-90 322.3 152.5)">5</text>
<text x="325" y="154.7">6</text>
<text x="352.4" y="150.9">5</text>
<text x="220.3" y="159.8">2</text>
<text x="255" y="160.1" transform="rotate(-90 255 160.1)">2</text>
<text x="277.4" y="157.2">5</text>
<text x="220.3" y="164.8">3</text>
<text x="233" y="162.3">1</text>
<text x="251.4" y="162.3">1</text>
<text x="257.7" y="162.3">3</text>
<text x="260.3" y="196.6">2</text>
<text x="263.9" y="194.4" transform="rotate(-90 263.9 194.4)">3</text>
<text x="263.9" y="200.7" transform="rotate(-90 263.9 200.7)">1</text>
<text x="49.3" y="213.4" transform="rotate(-90 49.3 213.4)">8</text>
<text x="70.9" y="213.4" transform="rotate(-90 70.9 213.4)">8</text>
<text x="91.2" y="213.4" transform="rotate(-90 91.2 213.4)">8</text>
<text x="112.8" y="213.4" transform="rotate(-90 112.8 213.4)">8</text>
<text x="49.3" y="224.9" transform="rotate(-90 49.3 224.9)">4</text>
<text x="70.9" y="224.9" transform="rotate(-90 70.9 224.9)">4</text>
<text x="91.2" y="224.9" transform="rotate(-90 91.2 224.9)">4</text>
<text x="112.8" y="224.9" transform="rotate(-90 112.8 224.9)">4</text>
<text x="254.6" y="225.8">2</text>
<text x="241.9" y="228.3">1</text>
<text x="254.6" y="230.9">3</text>
</g>
</svg>
